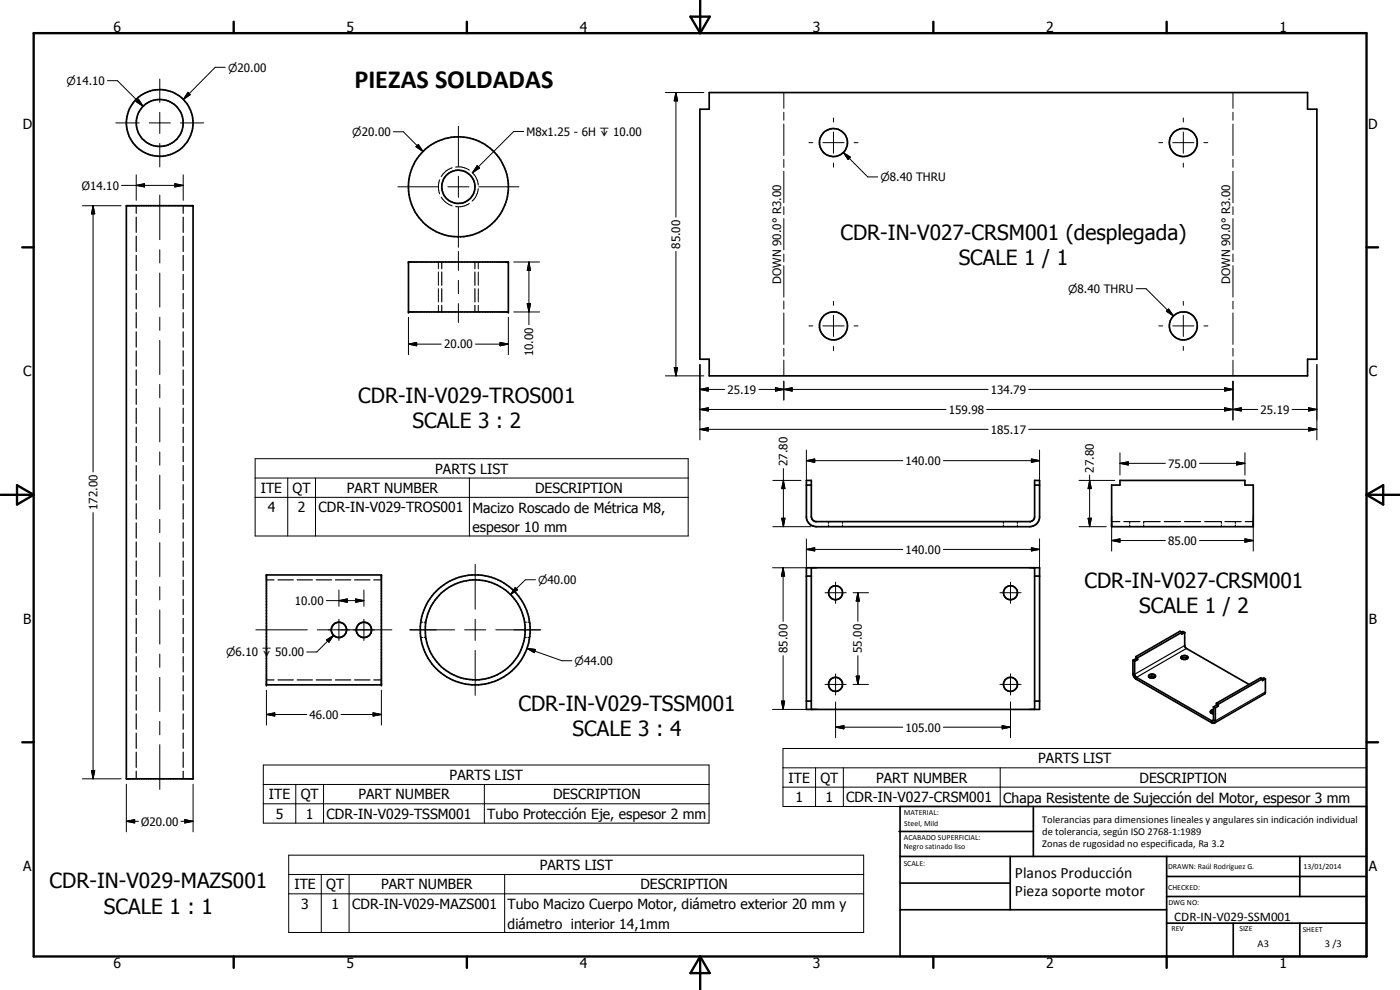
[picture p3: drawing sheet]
<svg xmlns="http://www.w3.org/2000/svg" width="420mm" height="297mm" viewBox="0 0 420 297" stroke-linecap="round" stroke-linejoin="round" font-family="sans-serif">
<g fill="none" stroke="#000" stroke-width=".51">
<path d="M212.8 27.8h179.6v5h2.8v75h-2.8v5h-179.6v-5h-2.8v-75h2.8zM37.9 61.7h20v172h-20zM122.6 78.6h30v15h-30zM242 144.1h1.5v10.9l.2 .8 1 .7h64.6a1.5 1.5 0 0 0 1.2-1.5v-10.9h1.5v11.3a3 3 0 0 1-3 2.6h-64a3.1 3.1 0 0 1-3-2.6zM242 145.5h1.5M310.5 145.5h1.5M333.6 145.5h2.5v-1.4h37.5v1.4h2.5v12.5h-42.5zM80 172.5h34.5v33h-34.5zM242 170.3h70v42.6h-70zM242 172.8h1.5M243.5 170.3v42.6M310.5 170.3v42.6"/>
<path d="M310.5 172.8h1.5M340 198.1l.5 .3M340 198.1l.1 4.4 .7 1.2 22.9 13.2 .7 .1M340.5 198.4v4.1l.4 .6 22.9 13.2 .4-.2v-4M340.9 197v.6M340.9 197.6l.5 .3M340.9 197l.5 .4M340.9 197.6l-.9 .5M341.4 197.4v.5M341.4 197.9l-.9 .5M354.5 197.6l.8-.3 1.1 .3M354.6 197a1.18 1.18 0 0 1 1.9 .4 1.25 1.25 0 0 1-2.1-.2z"/>
<path d="M354.6 189.7l.4-.2 .5 .3M354.7 189.7l-.6-.3-13.2 7.6M354.7 189.7v.6l.8-.5M354.7 189.7l-13.3 7.7M355.5 189.8v4l.4 .7 19 10.9M242 210.4h1.5M310.5 210.4h1.5M344.8 203.2a1.37 1.37 0 0 1 1.9 0M344.8 202.6a1.15 1.15 0 0 1 1.9 .4 1.05 1.05 0 0 1-1.1 .6 1.05 1.05 0 0 1-.8-.9zM364.2 212.1l.5 .3M364.2 213.6l-.8 .3M364.2 213l-.9 .4a.73 .73 0 0 0 .9 .8"/>
<path d="M364.7 212.4v3.9l-.3 .7M365.1 211.6l-.9 .5M365.1 211l.5 .3M365.1 211v.6M365.1 211.6l.5 .3M365.6 211.9l-.9 .5M365.6 211.3v.6M378.9 203.7v.5l.9-.5M378.9 203.6l.4-.2 .5 .3M378.9 203.7l-.5-.3-13.3 7.6M378.9 203.7l-13.3 7.6M379.8 203.7v4.1l-.2 .4-15.2 8.8"/>
<path d="M269.8 249.5h40.3M270.1 242h140v45h-140zM270.1 257h140M303.2 257v16M310.1 242v15M350.1 257v30M390.1 257v12M270.1 265h33.1M270.1 273h80M350.1 277h60M350.1 269h60M350.1 263h60"/>
<path d="M370.1 277v10M390.1 277v10"/>
<circle cx="47.9" cy="36.9" r="10"/>
<circle cx="48" cy="36.9" r="7.1"/>
<circle cx="137.5" cy="56.1" r="5"/>
<circle cx="137.6" cy="56.1" r="15"/>
<circle cx="250.1" cy="42.8" r="4.2"/>
<circle cx="355.1" cy="42.8" r="4.2"/>
<circle cx="250.1" cy="97.8" r="4.2"/>
<circle cx="355.1" cy="97.8" r="4.2"/>
<circle cx="250.8" cy="177.8" r="2.1"/>
<circle cx="303.3" cy="177.9" r="2.1"/>
<circle cx="101.7" cy="189" r="2.3"/>
<circle cx="109.2" cy="189" r="2.3"/>
<circle cx="142.6" cy="189" r="15"/>
<circle cx="142.6" cy="189" r="16.5"/>
<circle cx="250.8" cy="205.3" r="2.09"/>
<circle cx="303.2" cy="205.3" r="2.1"/>
</g>
<g fill="none" stroke="#000" stroke-width=".35">
<path d="M40.9 61.7v2.3M40.9 65.2v4.5M40.9 70.9v4.6M40.9 76.6v4.6M55 61.7v2.3M55 65.2v4.5M55 70.9v4.6M55 76.6v4.6M132.6 78.6v2M142.5 78.6v2M40.9 82.3v4.6M40.9 88.1v4.6"/>
<path d="M40.9 93.8v4.6M40.9 99.6v4.5M55 82.3v4.6M55 88.1v4.6M55 93.8v4.6M55 99.6v4.5M132.6 81.6v4M132.6 86.6v4M132.6 91.6v2M142.5 81.6v4M142.5 86.6v4M142.5 91.6v2"/>
<path d="M40.9 105.3v4.6M40.9 111v4.6M40.9 116.8v4.5M55 105.3v4.6M55 111v4.6M55 116.8v4.5M40.9 122.5v4.5M40.9 128.2v4.6M40.9 133.9v4.6M40.9 139.7v4.6M55 122.5v4.5M55 128.2v4.6"/>
<path d="M55 133.9v4.6M55 139.7v4.6M40.9 145.4v4.6M40.9 151.1v4.6M40.9 156.9v4.6M55 145.4v4.6M55 151.1v4.6M55 156.9v4.6M248.7 156.5v.5M248.7 157.5v.5M252.8 156.5v.5M252.8 157.5v.5"/>
<path d="M301.1 156.5v.5M301.1 157.5v.5M305.3 156.5v.5M305.3 157.5v.5M333.6 156.5h2.5M337.3 156.5h4.8M339 156.5v.5M339 157.5v.5M343.2 156.5v.5M343.2 157.5v.5M343.4 156.5h4.8M349.4 156.5h4.9"/>
<path d="M355.5 156.5h4.8M361.6 156.5h4.8M366.6 156.5v.5M366.6 157.5v.5M367.6 156.5h4.9M370.7 156.5v.5M370.7 157.5v.5M373.7 156.5h2.4M40.9 162.6v4.6M40.9 168.3v4.6M40.9 174.1v4.5M40.9 179.8v4.6"/>
<path d="M55 162.6v4.6M55 168.3v4.6M55 174.1v4.5M55 179.8v4.6M80 174h2.2M83.4 174h4.6M89.2 174h4.6M94.9 174h4.6M100.7 174h4.6M106.4 174h4.6M112.2 174h2.3M40.9 185.5v4.6"/>
<path d="M40.9 191.3v4.6M40.9 197v4.6M55 185.5v4.6M55 191.3v4.6M55 197v4.6M126.3 191.3h.5M126.3 186.7h.5M127.3 191.3h.5M127.3 186.7h.5M157.4 191.3h.5M157.4 186.7h.5M158.4 191.3h.6"/>
<path d="M158.4 186.7h.6M355.5 193.7l-15 8.6-.5-.3M356.1 194.6l-15 8.6v.6M40.9 202.7v4.6M40.9 208.4v4.7M40.9 214.2v4.6M40.9 220v4.5M55 202.7v4.6M55 208.4v4.7M55 214.2v4.6M55 220v4.5M80 204h2.2"/>
<path d="M83.4 204h4.6M89.2 204h4.6M94.9 204h4.6M100.7 204h4.6M106.4 204h4.6M112.2 204h2.3M379.8 207.6l-15.1 8.7-.5-.4-.5 .4v.6M40.9 225.7v4.6M40.9 231.4v2.3M55 225.7v4.6M55 231.4v2.3"/>
</g>
<g fill="none" stroke="#000" stroke-width=".3">
<path d="M32.2 24.2h3.1l7.7 7.7M34.7 36.9h7.1M40.8 30.5l.8-.7 1.4 2.1zM41.6 29.8l1.4 2.1-2.2-1.4zM44.8 36.9h6.3M48 23.7v7M48 33.7v6.3M54.1 36.9h7M56.4 27.7l.7 .7-2.1 1.4zM67.6 20.2h-3l-9.6 9.6M118.1 39.5h3l5.8 6M137.6 37.9v12"/>
<path d="M157.2 39.5h-3l-12.4 12.3M199.7 27.8h11.5M202.8 27.8l.6 2.5h-1.1zM202.8 27.8v37.4M235.2 27.8v4.7M235.2 33.7v2.4M235.2 37.2v9.5M250.1 35.4v1.2M250.1 39.6v6.4M355.1 35.4v1.2M355.1 39.6v6.4M370 27.8v4.7"/>
<path d="M370 33.7v2.4M370 37.2v9.5M36.5 55.6h18.5M40.9 55.6l2.5-.5v1zM40.9 52.5v7.6M48 43.1v7M48 58.5v13.4M52.5 55.1l2.5 .5-2.5 .5zM55 52.5v7.6M119.4 56h12M124.8 44l.7-.7 1.4 2.2zM131.9 54a6 6 0 0 0 0 4.2"/>
<path d="M132.4 59.1a5.9 5.9 0 0 0 3.3 2.7M134.4 56h6.3M135.7 50.3l-1.9 1.1-1.4 1.6M136.7 50.1h1.6l2.6 1M137.6 52.9v6.3M141.7 51.7a5.9 5.9 0 0 1 1.8 3.8M143.2 49.7l.7 .7-2.1 1.4zM143.5 56.6a5.9 5.9 0 0 1-1.8 3.8M143.7 56h12M235.2 47.8v2.4M235.2 51.4v9.4M242.8 42.8h1.2"/>
<path d="M247 42.8h6.3M250.1 48.9v1.3M253.1 45.8l2.1 1.4-.7 .7zM253.1 45.8l7.3 7.3h3M256.3 42.8h1.2M347.8 42.8h1.1M351.9 42.8h6.4M355.1 48.9v1.3M361.3 42.8h1.2M370 47.8v2.4M370 51.4v9.4M24.8 61.7h11.6"/>
<path d="M27.9 61.7l.5 2.5h-.9zM27.9 61.7v79.9M48 74.9v4M131.6 78.6v2M137.6 62.2v12M137.6 75.4v5.8M140.9 61.1l-1.4 .7-1.2 .2h-1.6M143.5 78.6v2M154.2 78.6h7.7M158.7 78.6l.5 2.5h-1zM158.7 78.6v18.8M202.8 75.4v37.4"/>
<path d="M235.2 62v2.4M235.2 65.6v9.4M235.2 76.2v2.3M235.2 79.7v9.5M370 62v2.4M370 65.6v9.4M370 76.2v2.3M370 79.7v9.5M48 81.9v10.3M48 95.2v3.9M122.6 95.2v11.2M131.6 81.6v4"/>
<path d="M131.6 86.6v4M131.6 91.6v2M137.6 84.1v4M137.6 91.1v5.7M143.5 81.6v4M143.5 86.6v4M143.5 91.6v2M152.6 95.2v11.2M154.2 93.6h7.7M158.2 91.1h1l-.5 2.5zM235.2 90.3v2.4M235.2 93.9v9.4"/>
<path d="M242.8 97.8h1.2M247 97.8h6.3M250.1 90.4v1.2M250.1 94.6v6.4M256.3 97.8h1.2M340.9 86.6h3l8.3 8.2M347.8 97.8h1.1M350 93.4l.7-.7 1.5 2.1zM350.7 92.7l1.5 2.1-2.2-1.4zM351.9 97.8h6.4M355.1 90.4v1.2M355.1 94.6v6.4"/>
<path d="M361.3 97.8h1.2M370 90.3v2.4M370 93.9v9.4M48 102.2v10.2M48 115.4v4M122.6 103.3l2.4-.6v1.1zM122.6 103.3h9.8M142.7 103.3h9.9M150.1 102.7l2.5 .6-2.5 .5zM199.7 112.8h11.5M202.3 110.3h1.1l-.6 2.5zM210 116.8l2.5-.5v1z"/>
<path d="M210 116.8h7.5M210 109.4v22.6M227.8 116.8h68.7M232.7 116.3l2.5 .5-2.5 .5zM232.7 116.3l5 1v-1l-5 1zM235.2 116.8l2.5-.5v1zM235.2 104.5v2.3M235.2 108.1v4.7M235.2 114.4v5.6M250.1 103.9v1.3M308.7 116.8h61.3M355.1 103.9v1.3"/>
<path d="M367.5 116.3l2.5 .5-2.5 .5zM370 104.5v2.3M370 108.1v4.7M370 114.4v11.6M395.2 109.4v22.6M48 122.3v10.3M48 135.6v4M76.6 137.6h129.9v23.2h-129.9zM210 128.8l2.5-.5v1zM210 122.9l2.5-.6v1zM210 122.9h73.9M210 128.8h86.5"/>
<path d="M242 138.2l2.5-.5v1zM242 138.2h28.9M242 135v8.9M283.1 138.2h28.9M296.1 122.9h81.4M308.7 128.8h86.5M309.5 137.7l2.5 .5-2.5 .5zM312 135v8.9M336.1 139l2.5-.4v.9zM336.1 135.8v6.7M336.1 139h13.6M360 139h13.6"/>
<path d="M367.5 122.3l2.5 .6-2.5 .4zM370 122.9l2.5-.6v1zM371.1 138.6l2.5 .4-2.5 .5zM373.6 135.8v6.7M387.8 122.9h7.4M392.7 122.3l2.5 .6-2.5 .4zM392.7 128.3l2.5 .5-2.5 .5zM27.9 153.8v79.9M48 142.6v10.2M48 155.8v4M76.6 143.4h129.9M76.6 149.2h129.9"/>
<path d="M86.3 143.4v17.4M94.7 143.4v17.4M140.9 143.4v17.4M231.9 144.1h8.5M231.9 158h11.5M234.6 155.5h1l-.5 2.5zM235.1 144.1l.5 2.5h-1zM235.1 140.6v17.4M323.8 144.1h10.7M323.8 158h8.2M326.5 155.5h1l-.5 2.5zM327 144.1l.5 2.5h-1z"/>
<path d="M327 142.5v15.5M333.6 156.6v8.8M376.1 156.6v8.8M48 162.8v10.2M48 176v4M101.7 177v4.9M106.7 179.7l2.5 .5-2.5 .5zM109.2 177v4.9M142.6 169.3v13.5M154.6 176.3l.8 .7-2.2 1.4zM160.7 173.9h-3l-4.5 4.5M231.8 170.3h11.6"/>
<path d="M235 170.3l.5 2.5h-1zM235 170.3v16.1M242 164.8l2.5-.5v1zM242 161.7v9.5M242 164.8h28.9M247.6 177.8h6.3M250.8 174.7v6.3M256 177.8h4.6M257.5 177.8l.4 2.5h-.9zM257.5 177.8v8.6M283.1 164.8h28.9M300.1 177.8h6.3"/>
<path d="M303.3 174.7v6.3M309.5 164.3l2.5 .5-2.5 .5zM312 161.7v9.5M333.6 162.2l2.5-.5v1zM333.6 162.2h16.1M360 162.2h16.1M373.6 161.7l2.5 .5-2.5 .5zM48 183v10.3M48 196.3v3.9M76.8 189h15.4M95.2 189h22.4M97.9 180.2h11.3"/>
<path d="M98 192l2.1-1.4-1.4 2.1zM100.1 190.6l-5 5h-3M101.7 180.2l2.5-.5v1zM101.7 185.8v6.4M109.2 185.8v6.4M123 189h13.4M139.4 189h6.4M142.6 185.8v6.4M142.6 195.2v13.5M148.8 189h13.5M158.1 194.5l2.6 .4-.4 .9zM158.1 194.5l10.5 3.7h3.1"/>
<path d="M235 196.7v16.2M257.5 196.7v8.7M48 203.2v10.3M48 216.5v4M80 214.4l2.5-.5v.9zM80 214.4h12.1M80 207.1v10.5M102.4 214.4h12.1M112 213.9l2.5 .5-2.5 .4zM114.5 207.1v10.5M231.8 212.9h11.6M234.5 210.4h1l-.5 2.5z"/>
<path d="M247.6 205.4h6.3M250.8 218.2l2.5-.5v1zM250.8 202.2v6.3M250.8 210.6v10.8M250.8 218.2h20.1M256 205.4h4.6M257 202.9h.9l-.4 2.5zM283.1 218.2h20.2M300.1 205.4h6.3M300.8 217.7l2.5 .5-2.5 .5zM303.3 202.2v6.3M303.3 210.6v10.8"/>
<path d="M24.8 233.7h11.6M27.5 231.2h.9l-.5 2.5zM37.9 235.3v14.3M48 223.4v13.5M57.9 235.3v14.3M79 229.5h133.8v17.5h-133.8zM79 235.4h133.8M88.8 235.4v11.6M97.1 235.4v11.6M145.4 235.4v11.6M235 224.6h175.1v17.4h-175.1zM235 230.4h175.1"/>
<path d="M235 236.2h175.1M244.8 230.4v11.6M253.1 230.4v11.6M300.2 230.4v11.6M37.9 246.4l2.5-.5v1zM37.9 246.4h3.7M54.3 246.4h3.6M55.4 245.9l2.5 .5-2.5 .5zM79 241.2h133.8M86.6 256.6h172.6v23.2h-172.6zM86.6 262.4h172.6M86.6 268.2h172.6"/>
<path d="M96.4 262.4v17.4M104.8 262.4v17.4M151.5 262.4v17.4"/>
</g>
<g fill="#000">
<circle cx="122.6" cy="78.6" r=".25"/>
<circle cx="152.6" cy="78.6" r=".25"/>
<circle cx="122.6" cy="93.6" r=".25"/>
<circle cx="152.6" cy="93.6" r=".25"/>
<circle cx="80" cy="172.5" r=".25"/>
<circle cx="114.5" cy="172.5" r=".25"/>
<circle cx="80" cy="205.5" r=".25"/>
<circle cx="114.5" cy="205.5" r=".25"/>
</g>
<g fill="none" stroke="#000" stroke-width=".71">
<path d="M10.1 9.9h400v277.1h-400zM70.1 6.5v3.4M140.1 6.5v3.4M207.2 5h5.8l-2.9 4.9zM210.1 0v9.9M280.1 6.5v3.4M350.1 6.5v3.4M6.7 74.2h3.4M410.1 74.2h3.5M.1 148.5h10M5.1 145.6l5 2.9-5 2.9zM410.1 148.5h10"/>
<path d="M410.1 148.5l5-2.9v5.8zM6.7 222.7h3.4M410.1 222.7h3.5M70.1 287v3.4M140.1 287v3.4M210.1 287v10M210.1 287l2.9 5h-5.8zM280.1 287v3.4M350.1 287v3.4"/>
</g>
<g fill="#000">
<path d="M41.6 29.8l1.4 2.1-2.2-1.4zM56.4 27.7l.7 .7-2.1 1.4zM202.8 27.8l.6 2.5h-1.1zM40.9 55.6l2.5-.5v1zM52.5 55.1l2.5 .5-2.5 .5zM124.8 44l.7-.7 1.4 2.2zM143.2 49.7l.7 .7-2.1 1.4zM253.1 45.8l2.1 1.4-.7 .7zM27.9 61.7l.5 2.5h-.9zM158.2 91.1h1l-.5 2.5zM158.7 78.6l.5 2.5h-1zM350.7 92.7l1.5 2.1-2.2-1.4z"/>
<path d="M122.6 103.3l2.4-.6v1.1zM150.1 102.7l2.5 .6-2.5 .5zM202.3 110.3h1.1l-.6 2.5zM210 116.8l2.5-.5v1zM232.7 116.3l2.5 .5-2.5 .5zM235.2 116.8l2.5-.5v1zM367.5 116.3l2.5 .5-2.5 .5zM210 128.8l2.5-.5v1zM210 122.9l2.5-.6v1zM242 138.2l2.5-.5v1zM309.5 137.7l2.5 .5-2.5 .5zM336.1 139l2.5-.4v.9z"/>
<path d="M367.5 122.3l2.5 .6-2.5 .4zM371.1 138.6l2.5 .4-2.5 .5zM370 122.9l2.5-.6v1zM392.7 122.3l2.5 .6-2.5 .4zM392.7 128.3l2.5 .5-2.5 .5zM234.6 155.5h1l-.5 2.5zM235.1 144.1l.5 2.5h-1zM326.5 155.5h1l-.5 2.5zM327 144.1l.5 2.5h-1zM101.7 180.2l2.5-.5v1zM154.6 176.3l.8 .7-2.2 1.4zM235 170.3l.5 2.5h-1z"/>
<path d="M242 164.8l2.5-.5v1zM309.5 164.3l2.5 .5-2.5 .5zM333.6 162.2l2.5-.5v1zM373.6 161.7l2.5 .5-2.5 .5zM98 192l2.1-1.4-1.4 2.1zM106.7 179.7l2.5 .5-2.5 .5zM158.1 194.5l2.6 .4-.4 .9zM257.5 177.8l.4 2.5h-.9zM80 214.4l2.5-.5v.9zM112 213.9l2.5 .5-2.5 .4zM234.5 210.4h1l-.5 2.5zM250.8 218.2l2.5-.5v1z"/>
<path d="M257 202.9h.9l-.4 2.5zM300.8 217.7l2.5 .5-2.5 .5zM27.5 231.2h.9l-.5 2.5zM37.9 246.4l2.5-.5v1zM55.4 245.9l2.5 .5-2.5 .5z"/>
</g>
<text font-size="7.9" x="106.4" y="26.5">PIEZAS SOLDADAS</text>
<g font-size="6.3">
<text x="252.2" y="72.1">CDR-IN-V027-CRSM001 (desplegada)</text>
<text x="287.7" y="79.6">SCALE 1 / 1</text>
<text x="107.5" y="120.9">CDR-IN-V029-TROS001</text>
<text x="123.8" y="128.4">SCALE 3 : 2</text>
<text x="325.5" y="176.4">CDR-IN-V027-CRSM001</text>
<text x="341.9" y="183.9">SCALE 1 / 2</text>
<text x="155.6" y="213.4">CDR-IN-V029-TSSM001</text>
<text x="171.9" y="220.9">SCALE 3 : 4</text>
<text x="14.9" y="266.6">CDR-IN-V029-MAZS001</text>
<text x="31.2" y="274.1">SCALE 1 : 1</text>
</g>
<g font-size="4.7">
<text x="304.6" y="263.5">Planos Producción</text>
<text x="304.6" y="268.9">Pieza soporte motor</text>
</g>
<g font-size="4.2">
<text x="34" y="9.6">6</text>
<text x="104" y="9.6">5</text>
<text x="174" y="9.6">4</text>
<text x="244" y="9.6">3</text>
<text x="314" y="9.6">2</text>
<text x="384" y="9.6">1</text>
<text x="6.8" y="38.7">D</text>
<text x="410.6" y="38.7">D</text>
<text x="7" y="112.9">C</text>
<text x="410.8" y="112.9">C</text>
<text x="130.6" y="142.1">PARTS LIST</text>
<text x="78.3" y="147.9">ITE</text>
<text x="87.8" y="147.9">QT</text>
<text x="104.1" y="147.9">PART NUMBER</text>
<text x="160.6" y="147.9">DESCRIPTION</text>
<text x="80.3" y="153.7">4</text>
<text x="89.4" y="153.7">2</text>
<text x="95.6" y="153.7">CDR-IN-V029-TROS001</text>
<text x="141.8" y="153.8">Macizo Roscado de Métrica M8,</text>
<text x="141.8" y="159.7">espesor 10 mm</text>
<text x="7" y="187.1">B</text>
<text x="410.8" y="187.1">B</text>
<text x="311.6" y="229">PARTS LIST</text>
<text x="80.7" y="239.8">ITE</text>
<text x="90.2" y="239.8">QT</text>
<text x="107.6" y="239.8">PART NUMBER</text>
<text x="134.9" y="234">PARTS LIST</text>
<text x="166" y="239.8">DESCRIPTION</text>
<text x="236.7" y="234.8">ITE</text>
<text x="246.2" y="234.8">QT</text>
<text x="263" y="234.8">PART NUMBER</text>
<text x="342" y="234.8">DESCRIPTION</text>
<text x="82.8" y="245.6">5</text>
<text x="91.8" y="245.6">1</text>
<text x="98" y="245.6">CDR-IN-V029-TSSM001</text>
<text x="146.2" y="245.8">Tubo Protección Eje, espesor 2 mm</text>
<text x="238.7" y="240.6">1</text>
<text x="247.8" y="240.6">1</text>
<text x="254" y="240.7">CDR-IN-V027-CRSM001</text>
<text x="301.1" y="240.8">Chapa Resistente de Sujección del Motor, espesor 3 mm</text>
<text x="7" y="261.4">A</text>
<text x="162" y="261">PARTS LIST</text>
<text x="410.8" y="261.4">A</text>
<text x="88.4" y="266.8">ITE</text>
<text x="97.9" y="266.8">QT</text>
<text x="114.4" y="266.8">PART NUMBER</text>
<text x="192.2" y="266.8">DESCRIPTION</text>
<text x="90.4" y="272.7">3</text>
<text x="99.5" y="272.6">1</text>
<text x="105.7" y="272.7">CDR-IN-V029-MAZS001</text>
<text x="152.3" y="272.8">Tubo Macizo Cuerpo Motor, diámetro exterior 20 mm y</text>
<text x="152.3" y="278.6">diámetro interior 14,1mm</text>
<text x="34" y="290.4">6</text>
<text x="104" y="290.4">5</text>
<text x="174" y="290.4">4</text>
<text x="244" y="290.4">3</text>
<text x="314" y="290.4">2</text>
<text x="384" y="290.4">1</text>
</g>
<text font-size="3.9" x="352.4" y="276.3">CDR-IN-V029-SSM001</text>
<g font-size="3.5">
<text x="158" y="40.7">M8x1.25 - 6H x 10.00</text>
<text x="24.6" y="57">Ø14.10</text>
<text x="204.2" y="74.6" transform="rotate(-90 204.2 74.6)">85.00</text>
<text x="234.4" y="85.3" transform="rotate(-90 234.4 85.3)">DOWN 90.0° R3.00</text>
<text x="369.2" y="85.3" transform="rotate(-90 369.2 85.3)">DOWN 90.0° R3.00</text>
<text x="133.3" y="104.6">20.00</text>
<text x="160" y="106.9" transform="rotate(-90 160 106.9)">10.00</text>
<text x="218.3" y="118.2">25.19</text>
<text x="297.3" y="118.2">134.79</text>
<text x="284.7" y="124.1">159.98</text>
<text x="378.3" y="124.1">25.19</text>
<text x="297.3" y="130.1">185.17</text>
<text x="236.3" y="139.8" transform="rotate(-90 236.3 139.8)">27.80</text>
<text x="271.7" y="139.5">140.00</text>
<text x="328.3" y="141.8" transform="rotate(-90 328.3 141.8)">27.80</text>
<text x="350.6" y="140.3">75.00</text>
<text x="29.2" y="153" transform="rotate(-90 29.2 153)">172.00</text>
<text x="271.7" y="166.1">140.00</text>
<text x="350.6" y="163.5">85.00</text>
<text x="88.5" y="181.5">10.00</text>
<text x="236.3" y="196" transform="rotate(-90 236.3 196)">85.00</text>
<text x="258.7" y="196" transform="rotate(-90 258.7 196)">55.00</text>
<text x="92.9" y="215.6">46.00</text>
<text x="271.7" y="219.5">105.00</text>
<text x="42.4" y="247.8">Ø20.00</text>
</g>
<g font-size="3.3">
<text x="68.4" y="21.5">n20.00</text>
<text x="19.9" y="25.4">n14.10</text>
<text x="105.7" y="40.8">n20.00</text>
<text x="264.2" y="54.4">n8.40 THRU</text>
<text x="320.6" y="87.9">n8.40 THRU</text>
<text x="161.5" y="175.2">n40.00</text>
<text x="67.8" y="196.9">n6.10 x 50.00</text>
<text x="172.5" y="199.5">n44.00</text>
</g>
<g font-size="3.1">
<text x="312.7" y="246.8">Tolerancias para dimensiones lineales y angulares sin indicación individual</text>
<text x="312.7" y="250.4">de tolerancia, según ISO 2768-1:1989</text>
<text x="312.7" y="254">Zonas de rugosidad no especificada, Ra 3.2</text>
<text x="377.4" y="284.1">A3</text>
<text x="397.6" y="284.2">3 /3</text>
</g>
<g font-size="2.4">
<text x="271.2" y="244.4">MATERIAL:</text>
<text x="271.3" y="252">ACABADO SUPERFICIAL:</text>
<text x="271.4" y="247.9">Steel, Mild</text>
<text x="271.3" y="254.6">Negro satinado liso</text>
<text x="271.2" y="259.7">SCALE:</text>
<text x="350.6" y="260.8">DRAWN: Raúl Rodríguez G.</text>
<text x="391.2" y="260.6">13/01/2014</text>
<text x="350.6" y="267">CHECKED:</text>
<text x="350.6" y="271.4">DWG NO:</text>
<text x="351.6" y="279.3">REV</text>
<text x="372" y="279.4">SIZE</text>
<text x="391" y="279.6">SHEET</text>
</g>
</svg>
